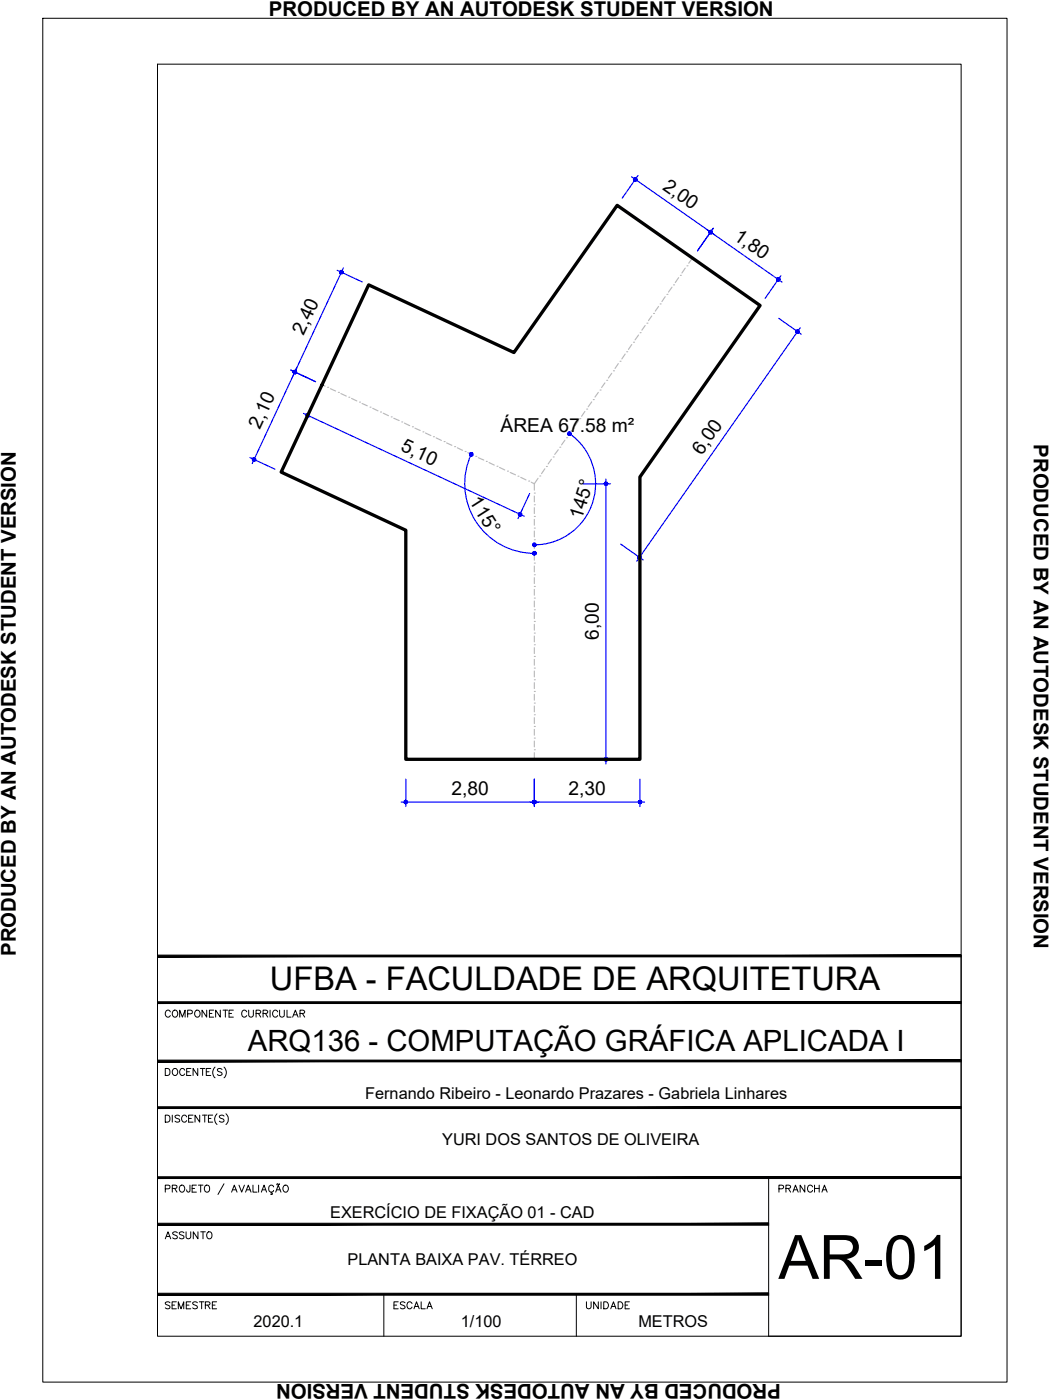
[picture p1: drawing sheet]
<svg xmlns="http://www.w3.org/2000/svg" width="229mm" height="305mm" viewBox="0 0 229 305" stroke-linecap="round" stroke-linejoin="round" font-family="sans-serif">
<!-- layer: ARQ_EIXO CINZA 04 -->
<g fill="none" stroke="#bababa" stroke-width=".25">
<path d="M148.1 59.9h.1M149.2 58.4l-.7 1M149.6 57.9h.1M150.7 56.2l-.8 1.1M134.6 79.2l-.7 1M135 78.7h.1M136.1 77.1l-.7 1M136.4 76.6h.1M137.5 75l-.7 1.1M137.9 74.5h.1M139 72.9l-.7 1.1M139.4 72.4h.1"/>
<path d="M140.5 70.9l-.8 1M140.8 70.4h.1M141.9 68.8l-.7 1M142.3 68.2h.1M143.4 66.7l-.7 1M143.7 66.2h.1M144.8 64.6l-.7 1.1M145.2 64.1h.1M146.3 62.5l-.8 1.1M146.6 62h.1M147.7 60.5l-.7 1M70.1 83.8l.7 .3"/>
<path d="M71.3 84.3h.1M71.9 84.6l1.2 .5M73.7 85.4h.1M74.2 85.7l1.2 .5M75.9 86.5h.1M76.5 86.7l1.2 .6M78.3 87.5h.1M78.8 87.8l1.2 .5M80.6 88.6h.1M81.2 88.9l1.1 .6M82.8 89.7h.1M83.4 90l1.2 .5"/>
<path d="M85.2 90.8h.1M85.7 91.1l1.2 .5M87.5 91.9h.1M88.1 92.1l1.1 .6M89.8 92.9h.1M90.3 93.2l1.2 .5M92.1 94h.1M92.6 94.3l1.2 .5M94.4 95.1h.1M95 95.3l1.1 .6M96.7 96.1h.1M97.2 96.4l1.2 .5"/>
<path d="M99 97.2h.1M99.6 97.5l1.1 .5M101.3 98.3h.1M101.9 98.6l1.1 .5M103.6 99.4h.1M104.1 99.7l1.2 .5M120.1 100l-.8 1M120.4 99.5h.1M121.5 97.9l-.7 1M121.9 97.4h.1M123 95.8l-.7 1.1M123.4 95.3h.1"/>
<path d="M124.4 93.7l-.7 1.1M124.8 93.2h.1M125.9 91.7l-.7 1M126.2 91.1h.1M127.3 89.6l-.7 1M127.7 89.1h.1M128.8 87.5l-.7 1.1M129.2 87h.1M130.3 85.4l-.8 1M130.6 84.9h.1M131.7 83.4l-.7 1M132.1 82.8h.1"/>
<path d="M133.2 81.3l-.7 1M133.6 80.7h.1M105.9 100.5h.1M106.5 100.7l1.1 .6M108.2 101.5h.1M108.8 101.8l1.1 .5M110.5 102.6h.1M111.1 102.9l1.1 .5M112.8 103.7h.1M113.4 103.9l1.1 .6M115.1 104.7h.1M115.7 105l.6 .3"/>
<path d="M116.3 117.5h.1M116.3 115h.1M116.3 112.4h.1M116.3 109.9h.1M116.3 107.4h.1M116.3 108v1.3M116.3 110.5v1.3M116.3 113.1v1.2M116.3 115.6v1.3M116.3 118.2v1.2M117.1 104.1l-.8 1.2v1.4M117.5 103.6h.1"/>
<path d="M118.6 102.1l-.7 1M119 101.6h.1M116.3 137.8h.1M116.3 135.3h.1M116.3 132.8h.1M116.3 130.2h.1M116.3 127.7h.1M116.3 125.1h.1M116.3 122.6h.1M116.3 120.1h.1M116.3 120.7v1.3M116.3 123.2v1.3"/>
<path d="M116.3 125.8v1.2M116.3 128.3v1.3M116.3 130.9v1.2M116.3 133.4v1.3M116.3 135.9v1.3M116.3 138.5v1.2M116.3 158.2h.1M116.3 155.6h.1M116.3 153.1h.1M116.3 150.5h.1M116.3 148h.1M116.3 145.5h.1"/>
<path d="M116.3 142.9h.1M116.3 140.4h.1M116.3 141v1.3M116.3 143.6v1.2M116.3 146.1v1.3M116.3 148.6v1.3M116.3 151.2v1.2M116.3 153.7v1.3M116.3 156.3v1.2M116.3 158.8v1.3M116.3 163.2h.1M116.3 160.7h.1"/>
<path d="M116.3 161.3v1.3M116.3 163.9v1.4"/>
</g>
<!-- layer: COTA AZUL -->
<g fill="none" stroke="#00f" stroke-width=".25">
<path d="M137.5 38.5l32.8 22.9M138.9 38.2l-3.4 4.9M73.4 58.8l5.5 2.6M74.8 58.3l-11 23.6M155.3 49.7l-3.5 4.9M169.5 69.3l5 3.5M170 60l-3.4 4.9M174.2 71.4l-35.6 50.8M54.4 99.6l5.5 2.6M63.3 80.6l5.4 2.5M64.6 80.1l-9.7 20.8M66.1 90l48 22.4"/>
<path d="M69.1 85.9l-2.5 5.5M102.6 98.9a15.2 15.2 0 0 0 13.8 21.6M124 94.4a13.3 13.3 0 0 1 5.1 14.9 13.3 13.3 0 0 1-12.7 9.3M115.3 107.4l-2.5 5.5M126.9 105.3h6M131.9 104.3v62M135.1 118.4l4.9 3.5M87.3 174.6h53M88.3 169.6v6M116.3 169.6v6M126.9 165.3h6M139.3 169.6v6"/>
</g>
<!-- layer: 0 -->
<g fill="#00f" stroke="#00f" stroke-width=".22">
<path d="M66.7 90.3l-.1 .2 .4-.1zM66.6 90.5l.4-.1-.3 .2zM66.7 90.6l.1 .2 .2-.4z"/>
<path d="M67 90.4l-.2 .4h.2zM67 90.4l.2 .4h-.2zM67 90.4l.2 .4 .2-.2z"/>
<path d="M67 90.4l.4 .2v-.2zM67 90.4l.3-.2 .1 .2zM67.1 90.1l-.1 .3 .3-.2z"/>
<path d="M67 90.1v.3l.1-.3zM66.8 90.1h.2v.3zM66.8 90.1l-.1 .2 .3 .1z"/>
<path d="M113.2 112l.3 .1 .1-.1zM113.2 112l.3-.2 .1 .2zM113.4 111.6l-.2 .4 .3-.2z"/>
<path d="M113.2 111.6v.4l.2-.4zM113 111.7l.2-.1v.4zM113 111.7l-.1 .1 .3 .2z"/>
<path d="M112.9 111.8v.2h.3zM112.9 112h.3l-.3 .2zM112.9 112.2l.2 .2 .1-.4z"/>
<path d="M113.2 112l-.1 .4h.1zM113.2 112l.3 .3-.3 .1zM113.2 112l.3 .3v-.2z"/>
<path d="M131.7 105l.2 .3v-.4zM131.6 105.1l.1-.1 .2 .3zM131.6 105.1l-.1 .2h.4z"/>
<path d="M131.5 105.3l.1 .2 .3-.2zM131.6 105.5l.3-.2-.2 .3zM131.9 105.3l-.2 .3 .2 .1z"/>
<path d="M131.9 105.3v.4l.2-.1zM131.9 105.3l.3 .2-.1 .1zM131.9 105.3l.3 .2 .1-.2z"/>
<path d="M131.9 105.3h.4l-.1-.2zM132.1 105l.1 .1-.3 .2zM131.9 104.9v.4l.2-.3z"/>
<path d="M131.9 165.3v.4h.2zM131.9 165.3l.3 .2-.1 .2zM131.9 165.3l.3 .2 .1-.2z"/>
<path d="M131.9 165.3h.4l-.1-.2zM132.1 165l.1 .1-.3 .2zM131.9 164.9v.4l.2-.3z"/>
<path d="M131.7 165l.2 .3v-.4zM131.7 165l.2 .3-.3-.2zM131.6 165.1l-.1 .2h.4z"/>
<path d="M131.5 165.3l.1 .2 .3-.2zM131.6 165.5l.3-.2-.2 .4zM131.9 165.3l-.2 .4h.2z"/>
<path d="M139.2 121.3l-.2 .3 .2 .1zM139.2 121.3l.2 .4h-.2zM139.2 121.3l.2 .4 .1-.2z"/>
<path d="M139.2 121.3l.3 .2 .1-.1zM139.2 121.3l.4-.1v.2zM139.4 121l-.2 .3 .4-.1z"/>
<path d="M139.2 120.9v.4l.2-.3zM139.1 121l.1-.1v.4zM138.9 121.1l.3 .2-.1-.3z"/>
<path d="M138.9 121.1v.2h.3zM138.9 121.3h.3l-.3 .2zM138.9 121.5l.1 .1 .2-.3z"/>
<path d="M173.7 71.8l-.1 .4 .3-.3zM173.5 71.8h.2l-.1 .4zM173.3 72l.3 .2-.1-.4z"/>
<path d="M173.3 72v.1l.3 .1zM173.3 72.1l.3 .1-.3 .1zM173.3 72.3l.1 .2 .2-.3z"/>
<path d="M173.6 72.2l-.2 .3 .2 .1zM173.6 72.2l.2 .3-.2 .1zM173.6 72.2l.2 .3 .1-.1z"/>
<path d="M173.6 72.2l.3 .2 .1-.2zM173.6 72.2l.3-.2 .1 .2zM173.9 71.9l-.3 .3 .3-.2z"/>
<path d="M138 38.9l-.1 .1 .4 .1zM137.9 39l.4 .1-.3 .1zM138 39.2l.1 .2 .2-.3z"/>
<path d="M138.3 39.1l-.2 .3 .2 .1zM138.3 39.1l.2 .3-.2 .1zM138.3 39.1l.2 .3 .1-.1z"/>
<path d="M138.3 39.1l.3 .2 .1-.2zM138.3 39.1l.3-.2 .1 .2zM138.5 38.7l-.2 .4 .3-.2z"/>
<path d="M138.3 38.7v.4l.2-.4zM138.2 38.7h.1v.4zM138 38.9l.3 .2-.1-.4z"/>
<path d="M154.7 50.5l.3 .3 .1-.3zM154.7 50.5l.3-.1 .1 .1zM154.9 50.2l-.2 .3 .3-.1z"/>
<path d="M154.7 50.2v.3l.2-.3zM154.6 50.2h.1v.3zM154.4 50.3l.3 .2-.1-.3z"/>
<path d="M154.4 50.3l-.1 .2h.4zM154.3 50.5h.4l-.4 .2zM154.3 50.7l.2 .1 .2-.3z"/>
<path d="M154.7 50.5l-.2 .3 .1 .1zM154.7 50.5l.2 .4h-.3zM154.7 50.5l.2 .4 .1-.1z"/>
<path d="M154.4 50.3l-.1 .2h.4zM154.3 50.5h.4l-.4 .2zM154.3 50.7l.2 .1 .2-.3z"/>
<path d="M154.7 50.5l-.2 .3 .1 .1zM154.7 50.5l.2 .4h-.3zM154.7 50.5l.2 .4 .1-.1z"/>
<path d="M154.7 50.5l.3 .3 .1-.3zM154.7 50.5l.3-.1 .1 .1zM154.9 50.2l-.2 .3 .3-.1z"/>
<path d="M154.7 50.2v.3l.2-.3zM154.6 50.2h.1v.3zM154.4 50.3l.3 .2-.1-.3z"/>
<path d="M169.5 60.9l.3 .2v-.2zM169.5 60.9l.3-.2v.2zM169.7 60.5l-.2 .4 .3-.2z"/>
<path d="M169.5 60.5v.4l.2-.4zM169.3 60.5h.2v.4zM169.1 60.6l.4 .3-.2-.4z"/>
<path d="M169.1 60.6v.2l.4 .1zM169.1 60.8l.4 .1-.4 .1zM169.1 61l.1 .2 .3-.3z"/>
<path d="M169.5 60.9l-.3 .3h.2zM169.5 60.9l.1 .3h-.2zM169.5 60.9l.1 .3 .2-.1z"/>
<path d="M64.1 80.6l.1 .4 .1-.4zM64 80.7l.1-.1 .1 .4zM64 80.7l-.2 .2 .4 .1z"/>
<path d="M63.8 80.9v.1h.4zM63.8 81h.4l-.3 .2zM63.9 81.2l.1 .1 .2-.3z"/>
<path d="M64.2 81l-.2 .3 .2 .1zM64.2 81l.2 .3-.2 .1zM64.2 81l.2 .3 .1-.1z"/>
<path d="M64.2 81l.3 .2 .1-.2zM64.2 81l.3-.2 .1 .2zM64.3 80.6l-.1 .4 .3-.2z"/>
<path d="M55.3 100l-.1 .4h.1zM55.3 100l.2 .3-.2 .1zM55.3 100l.2 .3 .2-.1z"/>
<path d="M55.3 100l.4 .2v-.2zM55.3 100l.3-.2 .1 .2zM55.5 99.7l-.2 .3 .3-.2z"/>
<path d="M55.3 99.7v.3l.2-.3zM55.1 99.7h.2v.3zM54.9 99.9l.4 .1-.2-.3z"/>
<path d="M54.9 99.9v.2l.4-.1zM54.9 100.1l.4-.1-.3 .2zM55 100.2l.2 .2 .1-.4z"/>
<path d="M64.2 81l-.2 .3 .2 .1zM64.2 81l.2 .3-.2 .1zM64.2 81l.2 .3 .1-.1z"/>
<path d="M64.2 81l.3 .2 .1-.2zM64.2 81l.3-.2 .1 .2zM64.3 80.6l-.1 .4 .3-.2z"/>
<path d="M64.1 80.6l.1 .4 .1-.4zM64 80.7l.1-.1 .1 .4zM64 80.7l-.2 .2 .4 .1z"/>
<path d="M63.8 80.9v.1h.4zM63.8 81h.4l-.3 .2zM63.9 81.2l.1 .1 .2-.3z"/>
<path d="M74.3 58.9v.4l.2-.4zM74.1 58.9h.2v.4zM74.1 58.9l-.1 .2 .3 .2z"/>
<path d="M74 59.1v.2h.3zM74 59.3h.3l-.3 .2zM74 59.5l.2 .1 .1-.3z"/>
<path d="M74.3 59.3l-.1 .3h.2zM74.3 59.3l.2 .3h-.1zM74.3 59.3l.2 .3 .2-.2z"/>
<path d="M74.3 59.3l.4 .1v-.2zM74.3 59.3l.3-.2 .1 .1zM74.5 58.9l-.2 .4 .3-.2z"/>
<path d="M116.3 174.6h.4v-.2zM116.5 174.3l.2 .1-.4 .2zM116.3 174.2v.4l.2-.3z"/>
<path d="M116.2 174.3l.1 .3v-.4zM116 174.4l.2-.1 .1 .3zM116 174.4v.2h.3z"/>
<path d="M116 174.6v.2l.3-.2zM116 174.8l.3-.2-.1 .3zM116.3 174.6l-.1 .3 .1 .1z"/>
<path d="M116.3 174.6v.4l.2-.1zM116.3 174.6l.4 .2-.2 .1zM116.3 174.6l.4 .2v-.2z"/>
<path d="M88 174.6v.2l.3-.2zM88 174.8l.3-.2-.2 .3zM88.3 174.6l-.2 .3 .2 .1z"/>
<path d="M88.3 174.6v.4l.2-.1zM88.3 174.6l.3 .2-.1 .1zM88.3 174.6l.3 .2 .1-.2z"/>
<path d="M88.3 174.6h.4l-.1-.2zM88.5 174.3l.1 .1-.3 .2zM88.3 174.2v.4l.2-.3z"/>
<path d="M88.1 174.3l.2 .3v-.4zM88.1 174.3l.2 .3-.3-.2zM88 174.4v.2h.3z"/>
<path d="M139.3 174.6h.4v-.2zM139.5 174.3l.2 .1-.4 .2zM139.3 174.2v.4l.2-.3z"/>
<path d="M139.1 174.3l.2 .3v-.4zM139.1 174.3l.2 .3-.3-.2zM139 174.4l-.1 .2h.4z"/>
<path d="M138.9 174.6l.1 .2 .3-.2zM139 174.8l.3-.2-.2 .3zM139.3 174.6l-.2 .3 .2 .1z"/>
<path d="M139.3 174.6v.4l.2-.1zM139.3 174.6l.4 .2-.2 .1zM139.3 174.6l.4 .2v-.2z"/>
<path d="M116 174.6v.2l.3-.2zM116 174.8l.3-.2-.1 .3zM116.3 174.6l-.1 .3 .1 .1z"/>
<path d="M116.3 174.6v.4l.2-.1zM116.3 174.6l.4 .2-.2 .1zM116.3 174.6l.4 .2v-.2z"/>
<path d="M116.3 174.6h.4v-.2zM116.5 174.3l.2 .1-.4 .2zM116.3 174.2v.4l.2-.3z"/>
<path d="M116.2 174.3l.1 .3v-.4zM116 174.4l.2-.1 .1 .3zM116 174.4v.2h.3z"/>
<path d="M102.6 98.6v.3l.1-.3zM102.4 98.6h.2v.3zM102.4 98.6l-.2 .2 .4 .1z"/>
<path d="M102.2 98.8v.1h.4zM102.2 98.9h.4l-.3 .2zM102.3 99.1l.1 .1 .2-.3z"/>
<path d="M102.6 98.9l-.2 .3 .2 .1zM102.6 98.9l.2 .3-.2 .1zM102.6 98.9l.2 .3 .2-.1z"/>
<path d="M102.6 98.9l.4 .2v-.2zM102.6 98.9l.3-.2 .1 .2zM102.7 98.6l-.1 .3 .3-.2z"/>
<path d="M116.3 120.5h.4v-.2zM116.5 120.1l.2 .2-.4 .2zM116.3 120.1v.4l.2-.4z"/>
<path d="M116.2 120.1l.1 .4v-.4zM116 120.3l.2-.2 .1 .4zM116 120.3v.2h.3z"/>
<path d="M116 120.5v.2l.3-.2zM116 120.7l.3-.2-.1 .3zM116.3 120.5l-.1 .3 .1 .1z"/>
<path d="M116.3 120.5v.4l.2-.1zM116.3 120.5l.4 .2-.2 .1zM116.3 120.5l.4 .2v-.2z"/>
<path d="M116 118.6v.2l.3-.2zM116 118.8l.3-.2-.1 .4zM116.3 118.6l-.1 .4h.1z"/>
<path d="M116.3 118.6v.4h.2zM116.3 118.6l.4 .2-.2 .2zM116.3 118.6l.4 .2v-.2z"/>
<path d="M116.3 118.6h.4v-.2zM116.5 118.3l.2 .1-.4 .2zM116.3 118.2v.4l.2-.3z"/>
<path d="M116.2 118.3l.1 .3v-.4zM116.2 118.3l.1 .3-.3-.2zM116 118.4v.2h.3z"/>
<path d="M123.7 94.2l-.1 .2h.4zM123.6 94.4h.4l-.4 .2zM123.6 94.6l.1 .1 .3-.3z"/>
<path d="M124 94.4l-.3 .3 .3 .1zM124 94.4l.1 .3-.1 .1zM124 94.4l.1 .3 .2-.1z"/>
<path d="M124 94.4l.3 .2v-.2zM124 94.4l.3-.1v.1zM124.2 94.1l-.2 .3 .3-.1z"/>
<path d="M124 94v.4l.2-.3zM123.8 94.1l.2-.1v.4zM123.7 94.2l.3 .2-.2-.3z"/>
</g>
<path d="M80.3 62l31.6 14.8 22.5-32.1 31.1 21.8-26.2 37.3v61.5h-51v-49.9l-27.1-12.6z" fill="none" stroke="#000" stroke-width=".72"/>
<!-- layer: MRG_EXTERNA -->
<path d="M9.3 4h209.9v296.9h-209.9z" fill="none" stroke="#000" stroke-width=".22"/>
<!-- layer: MRG_INTERNA -->
<path d="M34.3 14h175v276.9h-175z" fill="none" stroke="#000" stroke-width=".22"/>
<!-- layer: SIMB_01 -->
<g fill="#000" stroke="#000" stroke-width=".22">
<path d="M34.3 218.1v.4l175-.4zM34.3 218.5l175-.4v.4z"/>
<path d="M34.3 207.9v.4l175-.4zM34.3 208.3l175-.4v.4z"/>
<path d="M34.3 230.8v.4l175-.4zM34.3 231.2l175-.4v.4z"/>
<path d="M34.3 256.2v.4l175-.4zM34.3 256.6l175-.4v.4z"/>
<path d="M34.3 241v.3l175-.3zM34.3 241.3l175-.3v.3z"/>
<path d="M34.3 266.3v.4l133-.4zM34.3 266.7l133-.4v.4z"/>
<path d="M34.3 282h133v-.4zM34.3 281.6h133l-133 .4z"/>
</g>
<g fill="none" stroke="#000" stroke-width=".22">
<path d="M45 219.9v1.5l-1-1.5v1.5M46.5 219.9h-.9v1.5h.9M48 219.9v1.5l-1.1-1.5v1.5M48.6 219.9h1M49.1 219.9v1.5M50.8 219.9h-.9v1.5h.9M54.1 219.9v1.1l.5 .4h.3l.3-.4v-1.1M58.8 219.9v1.5M60.9 219.9v1.1l.4 .4 .5-.2 .1-1.3M62.5 219.9v1.5h.9M209.3 208.1v82.8h-42v-34.5M36 232.6h.5a.82 .82 0 0 1 .5 .8 .82 .82 0 0 1-.5 .7h-.5z"/>
<path d="M37.1 220.3a.56 .56 0 0 0-.7-.4 .56 .56 0 0 0-.4 .6 .63 .63 0 0 0 .2 .8 .63 .63 0 0 0 .9-.2M37.7 220.1a.72 .72 0 0 1 1 .2 .72 .72 0 0 1-.3 1.1 .72 .72 0 0 1-.9-.4 .72 .72 0 0 1 .2-.9zM37.7 232.8a.72 .72 0 0 1 1 .2 .72 .72 0 0 1-.3 1.1 .72 .72 0 0 1-.9-.4 .72 .72 0 0 1 .2-.9zM39.1 221.4v-1.5l.6 1.5 .6-1.5v1.5M40.2 233a.56 .56 0 0 0-.6-.4 .56 .56 0 0 0-.5 .6 .63 .63 0 0 0 .3 .8 .63 .63 0 0 0 .8-.2M40.6 233.3h.6M40.9 220.7l.9-.1v-.5l-.3-.2h-.6v1.5M41.6 232.6h-1v1.5h1M42.7 220a.71 .71 0 0 1 .9 .7 .71 .71 0 0 1-.9 .7l-.3-.5v-.4zM43.1 232.6v1.5l-1.1-1.5v1.5M43.6 232.6h1M44.1 232.6v1.5"/>
<path d="M44.9 233.3h.6M45.6 220.6h.5M45.9 232.6h-1v1.5h1M46.8 232.3a1.57 1.57 0 0 0 0 2.4M48.3 232.8l-.3-.2-.7 .2 .2 .4 .5 .2 .3 .3v.2l-.3 .2-.7-.2M48.8 232.3a1.57 1.57 0 0 1 0 2.4M49.9 220.6h.5M53.7 220.3a.56 .56 0 0 0-.6-.4 .56 .56 0 0 0-.5 .6 .63 .63 0 0 0 .3 .8 .63 .63 0 0 0 .8-.2M55.8 220.6h.8l.2-.4-.4-.3h-.6v1.5M56.3 220.6l.5 .8M57.3 220.6h.8l.2-.4-.4-.3h-.6v1.5M57.8 220.6l.5 .8"/>
<path d="M60.5 220.3a.56 .56 0 0 0-.7-.4 .56 .56 0 0 0-.4 .6 .63 .63 0 0 0 .2 .8 .63 .63 0 0 0 .9-.2M63.7 221.4l.6-1.5 .6 1.5M63.9 220.9h.7M65.3 220.6h.9l.1-.4-.3-.3h-.7v1.5M65.8 220.6l.5 .8M36 242.8h.5a.82 .82 0 0 1 .5 .7 .82 .82 0 0 1-.5 .8h-.5zM36 258.8l.9-.1 .1-.6-1-.1v1.5M37.5 258.7l1-.1v-.5l-1-.1v1.5M37.5 242.8v1.5M38 258.7l.5 .8M39.1 243l-.3-.2-.7 .2 .2 .4 .7 .3 .1 .2v.2l-.3 .2-.7-.2M39.2 258.2a.72 .72 0 0 1 1 .2 .72 .72 0 0 1-.3 1.1 .72 .72 0 0 1-.9-.4 .72 .72 0 0 1 .2-.9z"/>
<path d="M40.6 243.2a.56 .56 0 0 0-.6-.4 .56 .56 0 0 0-.5 .6 .63 .63 0 0 0 .3 .8 .63 .63 0 0 0 .8-.2M41.1 243.5h.6M41.4 258l-.1 1.4-.4 .1-.2-.1-.1-.4M41.8 258.7h.6M42 242.8h-.9v1.5h.9M42.8 258h-1v1.5h1M43.2 258h1M43.5 242.8v1.5l-1-1.5v1.5M43.7 258v1.5M44.1 242.8h1M44.6 242.8v1.5M44.6 258.2a.63 .63 0 0 1 .8-.1 .63 .63 0 0 1 .2 .9 .57 .57 0 0 1-.5 .6 .57 .57 0 0 1-.6-.6z"/>
<path d="M45.4 243.5h.5M46.3 242.8h-.9v1.5h.9M47.2 242.5a1.57 1.57 0 0 0 0 2.3M48.8 243l-.4-.2-.6 .2 .1 .4 .7 .3 .2 .2v.2l-.4 .2-.6-.2M48.8 257.7l-1.3 2.4M49.2 242.5a1.57 1.57 0 0 1 0 2.3M50.4 259.5l.6-1.5 .6 1.5M50.7 259h.7M52 258l.6 1.5 .6-1.5M53.5 259.5l.6-1.5 .6 1.5M53.7 259h.7M55.1 258v1.5h.9"/>
<path d="M56.3 258v1.5M56.9 259.5l.6-1.5 .5 1.5M57.1 259h.7M59.1 259.5v.3l.2 .2h-.4M59.6 258.4a.6 .6 0 0 0-.9-.3 .6 .6 0 0 0-.2 .9 .54 .54 0 0 0 .4 .5 .54 .54 0 0 0 .7-.3M60 259.5l.6-1.5 .6 1.5M60.2 259h.8M60.3 257.8l-.1 .1M60.3 257.8h.2M60.5 257.8l.1 .1M60.6 257.9h.2M60.9 257.7l-.1 .2"/>
<path d="M61.8 258.2a.72 .72 0 0 1 1 .2 .72 .72 0 0 1-.3 1.1 .72 .72 0 0 1-.9-.4 .72 .72 0 0 1 .2-.9zM83.6 281.8v9.1M125.5 281.8v9.1"/>
</g>
<text font-size="13.3" x="169.5" y="278.4">AR-01</text>
<text font-size="7.1" x="58.8" y="215.6">UFBA - FACULDADE DE ARQUITETURA</text>
<text font-size="6.4" x="54" y="228.9">ARQ136 - COMPUTAÇÃO GRÁFICA APLICADA I</text>
<g font-size="4.4">
<text x="58.5" y="3.6">PRODUCED BY AN AUTODESK STUDENT VERSION</text>
<text x="225.1" y="96.7" transform="rotate(90 225.1 96.7)">PRODUCED BY AN AUTODESK STUDENT VERSION</text>
<text x="3.5" y="208.2" transform="rotate(-90 3.5 208.2)">PRODUCED BY AN AUTODESK STUDENT VERSION</text>
<text x="168.3" y="260.7">PRANCHA</text>
<text x="34.9" y="270.9">ASSUNTO</text>
<text x="34.9" y="286.1">SEMESTRE</text>
<text x="84.7" y="286.1">ESCALA</text>
<text x="126.3" y="286.1">UNIDADE</text>
<text x="170" y="301.3" transform="rotate(-180 170 301.3)">PRODUCED BY AN AUTODESK STUDENT VERSION</text>
</g>
<g font-size="4.2">
<text x="144.1" y="41.1" transform="rotate(35 144.1 41.1)">2,00</text>
<text x="159.6" y="52" transform="rotate(35 159.6 52)">1,80</text>
<text x="66.1" y="73.1" transform="rotate(-65 66.1 73.1)">2,40</text>
<text x="56.6" y="93.5" transform="rotate(-65 56.6 93.5)">2,10</text>
<text x="109" y="94">ÁREA 67.58 m²</text>
<text x="87.1" y="98" transform="rotate(25 87.1 98)">5,10</text>
<text x="152.8" y="99.2" transform="rotate(-55 152.8 99.2)">6,00</text>
<text x="102.1" y="109.2" transform="rotate(58 102.1 109.2)">115°</text>
<text x="126.7" y="113.2" transform="rotate(-73 126.7 113.2)">145°</text>
<text x="130.3" y="139.4" transform="rotate(-90 130.3 139.4)">6,00</text>
<text x="98.3" y="173">2,80</text>
<text x="123.8" y="173">2,30</text>
</g>
<g font-size="3.5">
<text x="79.5" y="239.3">Fernando Ribeiro - Leonardo Prazares - Gabriela Linhares</text>
<text x="96.3" y="249.3">YURI DOS SANTOS DE OLIVEIRA</text>
<text x="71.9" y="265.2">EXERCÍCIO DE FIXAÇÃO 01 - CAD</text>
<text x="75.6" y="275.4">PLANTA BAIXA PAV. TÉRREO</text>
<text x="55.2" y="289">2020.1</text>
<text x="100.3" y="289">1/100</text>
<text x="139" y="289">METROS</text>
</g>
</svg>
